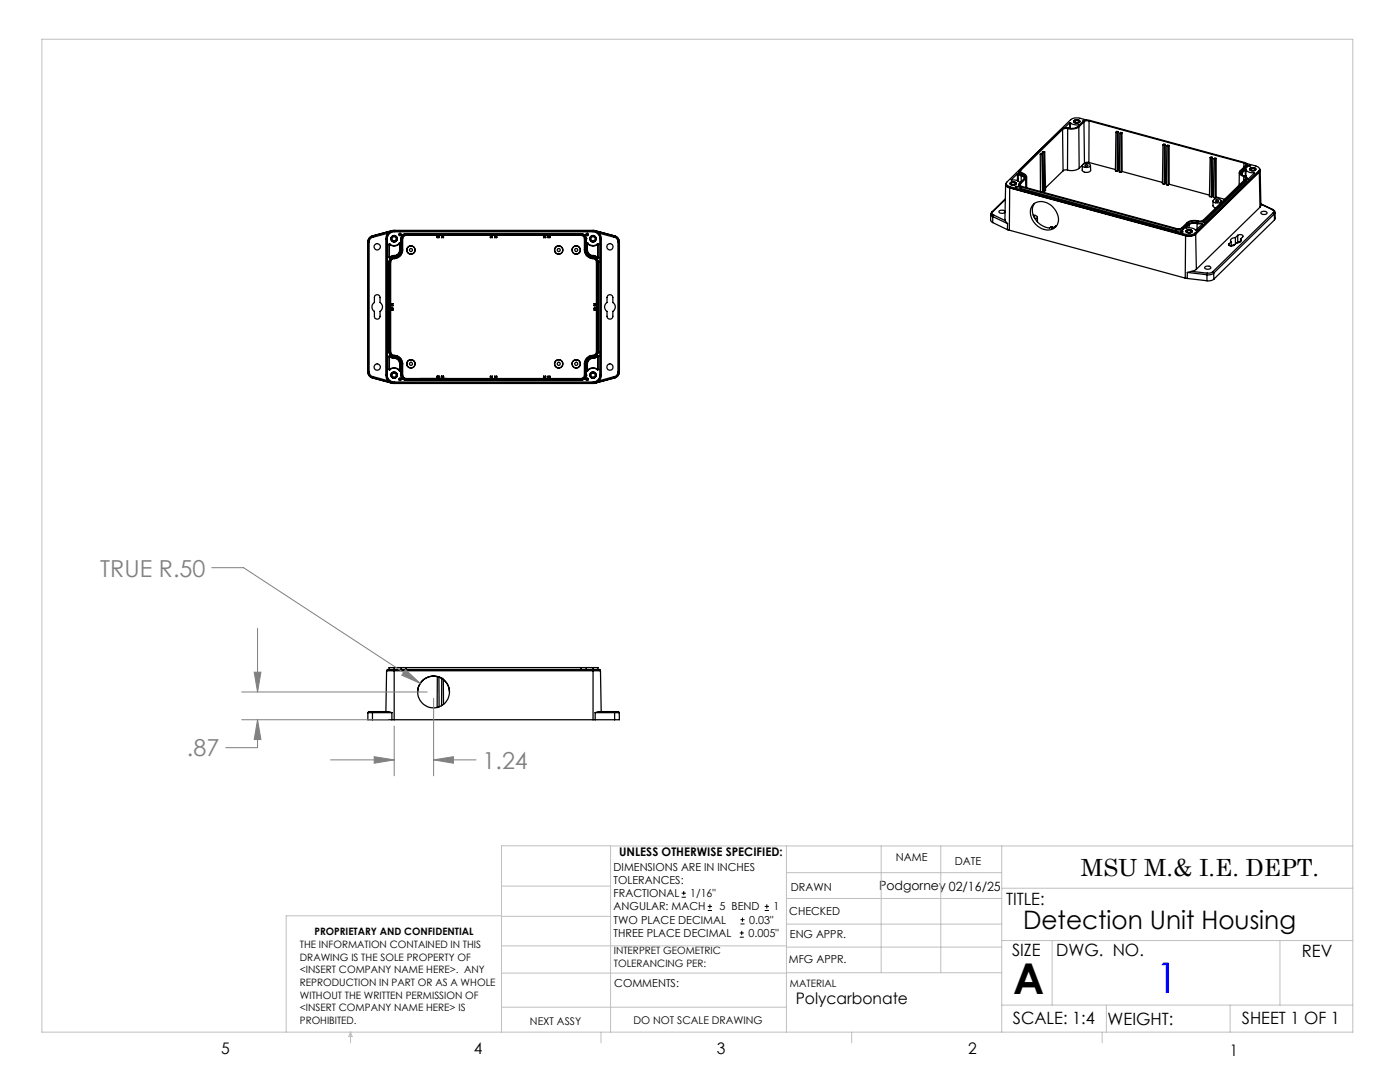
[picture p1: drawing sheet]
<svg xmlns="http://www.w3.org/2000/svg" width="279mm" height="216mm" viewBox="0 0 279 216" stroke-linecap="round" stroke-linejoin="round" font-family="sans-serif">
<g fill="none" stroke="#000" stroke-width=".25">
<path d="M200.6 39.7l-2.7 2.6M200.6 39.8l-2.5 2.5M200.7 36.8l-.1 7.2M200.8 36.5a.65 .65 0 0 0 .1 .7 .65 .65 0 0 0 .6 .3M200.8 36.6l.2 .6 .5 .3M201.5 37.5l35.1 9.6M201.5 37.5l-.1 8.4M201.5 37.5l35.2 9.5M201.5 37.3l35.2 9.5M201.5 37.3v.2M201.7 36.4l.6-.1 .5 .2a.67 .67 0 0 1-.6 .4 .67 .67 0 0 1-.6-.4zM201.8 35.9h.1a1.78 1.78 0 0 1 1.7 .6"/>
<path d="M201.8 36.5a.42 .42 0 0 1 .5-.1 .42 .42 0 0 1 .3 .3 .42 .42 0 0 1-.5 .2 .42 .42 0 0 1-.3-.4zM201.8 35.9h.1M203.1 34.7h.1M203.1 35.8h.1M203.1 34.7l-1.3 1.2M203.1 34.7v1.4M203.2 34.7l.6 .4M203.2 34.7v1.5M203.3 36.9v.5l.5 .2M203.3 34.2l.1 .5 .5 .3M203.6 36.5h.1M203.7 36.7v.3"/>
<path d="M203.7 34a.33 .33 0 0 0 0 .4 .33 .33 0 0 0 .3 .1 .71 .71 0 0 1 .7 .4 .71 .71 0 0 1 0 .8M203.7 34v.4M203.8 35.1l.5 .2 .1 .4M203.8 35.1v1.2M203.8 37.6l30.9 8.4M203.8 37.3l30.9 8.4M203.8 37.3v.3M203.9 35l.6 .2 .1 .3M203.9 34.6a.59 .59 0 0 1 .6 .3 .59 .59 0 0 1 0 .7l-1.1 1a.45 .45 0 0 0 0 .5 .45 .45 0 0 0 .4 .2M203.9 34.6v.4M204.7 35.7l-1 1M204.7 35.7v1.7"/>
<path d="M204.9 35.3v2.2M207.6 30.8v7.4M207.6 30.8h.3M207.9 30.8l.2 7.5M208 30.3v.4M208 30.3l.4 .1M208.1 30.7l-.3-.1-.2 .2M208.1 30.7l-.2 .1M208.1 30.7l.1 7.7M208.2 38.1l.3 .1M208.4 30.4l.1 7.8M208.5 30.3l.2 7.7-.2 .2"/>
<path d="M208.5 30.3h-.5M208.5 30.3l-.1 .1M212.1 25.8l-8.4 8.2M212.1 25.8l.1 8.3M212.2 34.1l-3.6 3.4M213 33.9h-.5l-.3 .2M213.1 25.6h-.4l-.6 .2M213.1 25.6l-.1 8.3M213.5 24.5h.1M213.5 24.5l-1.1 1M213.5 24.5v1.1M213.6 24.5a1.95 1.95 0 0 0 1.8 .4"/>
<path d="M213.6 24.5v1.1M214.3 24.1a.74 .74 0 0 1 1.2 .2 .78 .78 0 0 1-1.2-.1zM214.5 24.1a.41 .41 0 0 1 .5-.1 .41 .41 0 0 1 .3 .3 .41 .41 0 0 1-.5 .2 .41 .41 0 0 1-.3-.4zM215.3 25.3a2.62 2.62 0 0 1-2.2 .3M215.3 25.3l.1 8.3M215.4 33.6a2.73 2.73 0 0 1-2.4 .3M215.4 24.9h.1M216 33v1a1.04 1.04 0 0 0 1.7 0l-.1-1M216 32.9l-.6 .7M216.1 32.8a.98 .98 0 0 1 1.5 .3 1.09 1.09 0 0 1-1.6 0zM216.3 24.3l-1 1M216.3 24.3l.1 8.3"/>
<path d="M216.4 32.6l-.1 .1M216.5 24h-.3l-.1 .2M216.9 24l-1.4-.4a2.06 2.06 0 0 0-1.8 .3l-12.8 12.5v.4l.6 .5M217.3 32.4h-.5l-.4 .2M217.3 32.4l5.3 1.4M217.3 24.1h-.5l-.5 .2M217.3 24.1l30.9 8.4M217.3 24.1v8.3M222.7 26.4l-.1 7.7 .4 .1M222.7 26.4l.3 .1M223 26.5v7.7M223.2 34l-.2 .2"/>
<path d="M223.2 34h.2M223.2 26.3l-.3-.1-.2 .2M223.2 26.3v7.7M223.2 26.3l-.2 .2M223.5 26.6l-.1 7.7 .3 .1M223.5 26.6l.3 .1M223.8 26.7l-.1 7.7M223.9 26.5v7.7M223.9 26.5l-.2-.1-.2 .2M223.9 26.5l-.1 .2M223.9 34.2l-.2 .2M223.9 34.2l8.1 2.2"/>
<path d="M232.1 28.9l-.1 7.8 .3 .1M232.1 28.9l.3 .1M232.4 29l-.1 7.8M232.6 36.5l-.3 .3M232.6 36.5l.2 .1M232.6 28.8h-.3l-.2 .1M232.6 28.8v7.7M232.6 28.8l-.2 .2M232.9 29.1l-.1 7.8 .3 .1M232.9 29.1l.3 .1M233.2 29.2l-.1 7.8M233.3 36.8l8.1 2.1"/>
<path d="M233.3 36.8l-.2 .2M233.3 29v7.8M233.3 29h-.3l-.1 .1M233.3 29l-.1 .2M241.5 31.5l-.1 7.7 .4 .1M241.5 31.5h.3M241.8 31.5v7.8M241.9 31.4l.1 7.7M241.9 31.4l-.2-.1-.2 .2M241.9 31.4l-.1 .1M242 39.1l-.2 .2M242 39.1l.1 .1"/>
<path d="M242.2 39.9a.99 .99 0 0 1 1.5 .2 1.05 1.05 0 0 1-1.6 0zM242.3 31.7l-.2 7.7 .4 .1M242.3 31.7l.2 .1M242.5 31.8v7.7M242.7 39.3l-.2 .2M242.7 39.3l1.7 .5M242.7 31.6v7.7M242.7 31.6l-.2-.1-.2 .2M242.7 31.6l-.2 .2M247.3 34.5v2.4M247.8 34.5l-.2 .1M247.8 34.1a.66 .66 0 0 0 0 .8 .66 .66 0 0 0 .7 .2l.3 .3-.1 .4"/>
<path d="M247.8 34.1v.4M247.9 34.5l-.1 .3M247.9 34.5v.4M248.2 35.2a.34 .34 0 0 1 .3 .2 .34 .34 0 0 1 0 .3l-8.4 8.3-.7 .1a2.92 2.92 0 0 0-2.5 .3l-1.2 1.2h-.7l-31-8.4a.33 .33 0 0 1-.4-.1 .33 .33 0 0 1 .1-.4M248.2 35.2v.9M248.2 32.5a.34 .34 0 0 1 .4 .2 .34 .34 0 0 1 0 .4l-1.3 1.3 .2 .5 .7 .3M248.2 32.5v.9M248.5 33.9h.2M248.5 35h.1M248.5 33.9l-.6 .6M248.5 33.9v1.3M248.6 35v.2"/>
<path d="M248.7 33.9a1.64 1.64 0 0 0 1.6 .6M248.7 33.9l-.1 1.1M248.7 36.1l-8.4 8.2M248.7 35.8l-8.4 8.2M248.7 35.8v.3M248.8 32.6l2.3 .7 .3 .4-.2 .4M248.8 33.1a.44 .44 0 0 0 0-.5 .44 .44 0 0 0-.4-.2l-30.9-8.4a1.65 1.65 0 0 0-1.4 .2l-1 1.1a3.3 3.3 0 0 1-2.5 .2l-.8 .3-8.3 8.1a.45 .45 0 0 0 0 .5 .45 .45 0 0 0 .4 .2M248.8 33.4l-1 1.1M248.8 33.1l-1 1M248.8 33.1v.3M248.8 35.6l-.1 .5M248.9 32.9l-.1 .5"/>
<path d="M249.4 33.7a.72 .72 0 0 1 1.2 .1 .81 .81 0 0 1-1.2 0zM249.6 33.7a.42 .42 0 0 1 .5-.2 .42 .42 0 0 1 .3 .4 .42 .42 0 0 1-.5 .1 .42 .42 0 0 1-.3-.3zM250.3 34.5l-1.2 1.2-.3-.2M250.3 34.5v.1M251.2 34.3l-12.7 12.4M251.2 34.1l-12.7 12.4M251.2 34.1v.2M251.3 34.3l-12.7 12.4M251.3 34.3l.2 7M251.4 33.7l.1 .3-.2 .3M251.4 33.8l-.2 .5M251.5 34l.1 7-.1 .3"/>
<path d="M73.4 48.3h.3M73.4 48.3h.1M73.4 48.3v25.9M73.7 48.3v25.9M74.3 47.1l.1 .2M74.3 47.1a1.28 1.28 0 0 0-.9 1.2M74.3 47.1a1.25 1.25 0 0 0-.9 1.2M74.3 47.1h.1M74.4 47.3a1.01 1.01 0 0 0-.7 1M74.8 59l.4-.2 .5 .2 .1 .4v1a1.03 1.03 0 0 1 0 1.7v1a.56 .56 0 0 1-.5 .6 .56 .56 0 0 1-.6-.6v-1a1.03 1.03 0 0 1 0-1.7zM77 47.6h.2M77 47.6v27.3"/>
<path d="M77.2 47.6v27.3M77.5 46.5l-.4 .5-.1 .6M77.5 46.5l-3.1 .8M77.6 52.3h.1M77.6 51.4h.2M77.6 48.8v2.6M77.6 52.3v17.9M77.6 48.8h.1M77.6 51.4h.1M77.7 46.7l.4-.3 .6-.2h39.7a1.45 1.45 0 0 1 1.3 1.4v27.3a1.45 1.45 0 0 1-1.3 1.3h-39.7a1.38 1.38 0 0 1-1.4-1.3v-27.5zM77.7 48.8v.1M77.7 51.4h.1"/>
<path d="M77.7 51.2v.2M77.7 51.2l.1 .1M77.7 48.9v2.3M77.8 48.7l-.1 .1M77.8 48.7v.2M77.8 48.7l-.2 .1M77.8 51.4h.1M77.8 48.7h.1M77.8 48.9h-.1M77.8 51.3v.1M77.9 52.3v17.9M77.9 52.3h.1"/>
<path d="M78 52.3l-.1 8.3h.5M78.2 46l-.7 .5M78.2 46h.1M78.2 46l-3.9 1.1M78.7 51.3a.97 .97 0 0 0-1.1 1M78.7 51.5a.73 .73 0 0 0-.8 .8M78.7 51.3h.1M78.7 51.6a.66 .66 0 0 0-.7 .7M78.7 51l-.5 .2-.4 .2M78.7 51l-.9 .3M78.7 46h-.5M78.7 46.1a1.45 1.45 0 0 0-1.5 1.5"/>
<path d="M78.7 46v.1M78.7 51h.1M78.7 51.5v.1M78.7 46h39.7M78.7 46.1h39.7M79.7 48.7a1.43 1.43 0 0 1-1.9 .2M79.7 48.7l.1 .1M79.7 48.5l.1 .1M79.7 48.5a1.33 1.33 0 0 1-1.9 .2M79.7 48.5h.1M79.7 48.5v.2M79.8 49.9a1.08 1.08 0 0 1-1.1 1.1"/>
<path d="M79.8 49.9h.1M79.8 48.8v1.1M79.8 49.9a1.14 1.14 0 0 1-1.1 1.1M79.8 48.6h.1M79.8 48.6v.2M79.8 48.6v1.3M80 47.6h.1M80 49.9a1.38 1.38 0 0 1-1.3 1.4M80 49.9h.1M80 47.6v2.3M80.3 49.9a1.63 1.63 0 0 1-1.6 1.6M80.3 47.6v2.3"/>
<path d="M80.3 47.6h.1M80.3 49.9h.1M80.4 49.9a1.75 1.75 0 0 1-1.7 1.7M80.4 47.6v2.3M81 46.6h.1M81 46.6a.96 .96 0 0 0-1 1M81 46.9a.72 .72 0 0 0-.7 .7M81 47a.73 .73 0 0 0-.6 .6M81 46.6h35M81 46.9h35M81 47l6.3-.1-.1 .5M81 46.9v.1"/>
<path d="M87.2 47.4l.1-.1h.3v.1M87.2 47.4h.4M88.1 47l-.5-.1v.5M88.1 47l.1 .3M88.1 47v.4M88.1 47.4h.4M88.2 47.3h.3M88.2 47.3l-.1 .1M88.5 47.3v.1M88.5 47h9.4M88.5 47v.3M88.5 47v.4"/>
<path d="M97.9 47v-.1v.4M97.9 47v.4M97.9 47.4h.3M97.9 47.3h.3M97.9 47.3v.1M98.2 47.3v.1M98.2 47h.5M98.2 47v.3M98.2 47v.4M98.7 47l.1 .3M98.7 47v.4M98.7 47.4h.4"/>
<path d="M98.8 47.3h.3M98.8 47.3l-.1 .1M99.1 47.3v.1M99.1 47h9.4M99.1 47v.3M99.1 47v.4M108.5 47v-.1v.4M108.5 47v.4M108.5 47.4h.4M108.5 47.3h.3M108.5 47.3v.1M108.8 47.3l.1 .1"/>
<path d="M108.9 47h.5M108.9 47l-.1-.1v.4M108.9 47v.4M109.4 47v-.1v.4M109.4 47v.4M109.4 47.4h.3M109.4 47.3h.3M109.4 47.3v.1M109.7 47.3v.1M109.7 47h6.3M109.7 47v.3M109.7 47v.4"/>
<path d="M116 46.6h.1M116 46.6a1.02 1.02 0 0 1 1 1M116 46.9a.78 .78 0 0 1 .7 .7M116 47a.66 .66 0 0 1 .6 .6M116 46.9v.1M116.6 49.9a1.75 1.75 0 0 0 1.8 1.7M116.6 47.6h.1M116.6 49.9h.1M116.6 47.6v2.3M116.7 49.9a1.57 1.57 0 0 0 1.7 1.6M116.7 47.6v2.3M117 47.6h.1"/>
<path d="M117 49.9a1.33 1.33 0 0 0 1.4 1.4M117 49.9h.1M117 47.6v2.3M117.2 49.9a1.15 1.15 0 0 0 1.2 1.1M117.2 49.9h.1M117.2 48.6v1.3M117.2 48.6h.1M117.2 48.6v.2M117.2 48.8v1.1M117.3 48.5a1.36 1.36 0 0 0 1.9 .2M117.3 48.5l-.1 .1M117.3 48.5h.1"/>
<path d="M117.3 48.5l.1 .2M117.4 48.7a1.39 1.39 0 0 0 1.8 .2M117.4 48.7l-.2 .1M118.4 51.3a.97 .97 0 0 1 .9 1M118.4 51.5a.73 .73 0 0 1 .7 .8M118.4 51.3h.1M118.4 51.6a.66 .66 0 0 1 .6 .7M118.4 51l.8 .4M118.4 51l.8 .3M118.4 46.1a1.45 1.45 0 0 1 1.4 1.5M118.4 46h.4M118.4 46v.1"/>
<path d="M118.4 51h.1M118.4 51.5v.1M118.8 46h.1M118.8 46l.8 .5M118.8 46l3.9 1.1M119 52.3h.1M119 52.3l.1 8.3h-.5M119.1 52.3v17.9M119.2 48.9h.1M119.2 51.3v.1M119.2 48.7l.1 .1M119.2 51.4h.1"/>
<path d="M119.2 48.7h.1M119.2 48.7v.2M119.3 51.2v.2M119.3 51.2l-.1 .1M119.3 48.9v2.3M119.3 52.3h.1M119.3 51.4h-.1M119.3 48.8h.1M119.3 48.8v.1M119.3 51.4h.1M119.3 48.8v2.6M119.3 52.3v17.9"/>
<path d="M119.6 46.5l.3 .7 .1 .4M119.6 46.5l3 .8M119.8 47.6h.2M119.8 47.6v27.3M120 47.6v27.3M121.3 59l.3-.2 .6 .2 .1 .4v1a1.03 1.03 0 0 1 0 1.7v1a.58 .58 0 0 1-.6 .6 .58 .58 0 0 1-.6-.6v-1a1.03 1.03 0 0 1 0-1.7v-1zM122.6 47.3a1.01 1.01 0 0 1 .7 1M122.7 47.1l-.1 .2M122.7 47.1a1.17 1.17 0 0 1 .9 1.2M122.7 47.1a1.34 1.34 0 0 1 .9 1.2M122.7 47.1h.1M123.3 48.3h.3"/>
<path d="M123.3 48.3v25.9M123.6 48.3v25.9M123.6 48.3h.1M197.7 42.8v1.2l.4 .4M197.7 42.8l.4 .4M197.9 42.3l-.2 .5M198.1 42.3a.38 .38 0 0 0 .2 .6M198.1 42.3h-.2M198.1 43.2l3 1.4M198.1 43.2v1.2M198.1 44.4l2.9 1.4M198.3 42.9l-.2 .3"/>
<path d="M198.3 42.9l2.3 1.1M199.4 42.1a.66 .66 0 0 1 1.2 .3 .76 .76 0 0 1-1.2-.2zM200.6 44l.5 .6M201 45.8l.4 .1M201.1 44.6l-.1 1.2M201.4 45.9l35.1 9.6M206.1 40.9a2.76 2.76 0 0 1 4.1 .5 2.76 2.76 0 0 1 .3 4.1 3.3 3.3 0 0 1-4.8-2.5 2.42 2.42 0 0 1 .4-2.1zM206.2 42.9l.8 .3v.3l-.4 .2M206.3 43.2h.1M206.4 43.2l.1 .1-.1 .2M206.4 40.6a3.5 3.5 0 0 0 3.1 4.9l.2-.2h.3M207 43.4v.9"/>
<path d="M210 45.3v.2M210.6 45.3l.2-.2zM210.8 45.1l-1 .4 .2-.2M234.7 45.7v.3M235.7 46.2a.23 .23 0 0 1 .2-.1 .23 .23 0 0 1 .2 .2l-.4 .1zM236.1 45.8a1.6 1.6 0 0 1-1.4 .2M236.1 45.5a1.6 1.6 0 0 1-1.4 .2M236.1 45.5v.3M236.5 55.5l.4 .1M236.6 47.1l-.1 8.4M236.7 45.4v.1M236.7 46.8v.2"/>
<path d="M236.8 46a.67 .67 0 0 1 1.1 .3 .78 .78 0 0 1-1.2-.2zM236.9 46.1a.42 .42 0 0 1 .4-.2 .42 .42 0 0 1 .4 .3l-.6 .2zM236.9 55.6l4 .4M237 54.4l-.1 1.2M237 54.4l3.9 .4M237.1 44.8l-1 1M237.1 44.5l-1 1M237.1 44.5v.3M237.3 44.8l-.6 .6M237.3 44.8v.6M237.8 54.2l-.8 .2M237.8 54.2l3.1 .3"/>
<path d="M238.5 46.7a2.01 2.01 0 0 1-1.8 .3M238.5 46.5a2.01 2.01 0 0 1-1.8 .3M238.5 46.5v.2M238.6 46.7a2.54 2.54 0 0 1-2 .4M238.6 46.7l.2 7M238.8 53.7l-1 .5M238.9 44.6h1M238.9 44.6a1.97 1.97 0 0 0-1.6 .2M238.9 44.6v1.1M239 44.5a2.06 2.06 0 0 0-1.9 .3M239 44.2a2.06 2.06 0 0 0-1.9 .3M239 44.2v.3"/>
<path d="M239.9 44.6l.1 .1-1.4 1.2a2.6 2.6 0 0 0-1.9-.4v-.1M239.9 44.6v.2M240.3 44.3a1.54 1.54 0 0 1-1.3 .2M240.3 44a1.46 1.46 0 0 1-1.3 .2M240.3 44v.3M240.5 53.2a.63 .63 0 0 1 .7-.1 .63 .63 0 0 1 .4 .5 .74 .74 0 0 1-1.2-.3zM240.9 54.8v1.2M240.9 54.5v.3M242 54.3l-.6 .2h-.5M242 54.3l.2 .2M242.1 40.1v1l.5 .4M242.2 54.5l-.4 .3h-.9"/>
<path d="M242.2 54.5l.1 1.2M242.3 55.7l-.5 .3h-.9M242.6 40a.3 .3 0 0 1 .4-.1 .3 .3 0 0 1 .2 .3 .31 .31 0 0 1-.3 .1 .31 .31 0 0 1-.3-.3zM243.7 40.1v.3M245.3 48.7v.2M245.7 48.2v.9l.7-.3M245.7 48.2l-.4 .5M246.6 47.4l-.9 .3-.1 .2 .1 .3M246.6 47.4v1.3M247 47l.6-.2 .5 .2-.5 .7M247 47l-.4 .4M247 47v1.4"/>
<path d="M247 48.4l-.1 .1M247.6 47.7l.1 .4-.5 .3a1.29 1.29 0 0 0-1.1 .6l-.6 .1-.3-.2 .1-.2M247.6 48.2l-.6 .2M247.6 47.7v.5M251.5 41.3l-12.7 12.4M251.6 40.7l2.4 1.1M251.6 40.7l2.3 1.1M251.7 42.3a.67 .67 0 0 1 1.1 .3 .74 .74 0 0 1-1.2-.2zM253.9 41.8a.35 .35 0 0 1 .3 .3 .35 .35 0 0 1-.1 .3M254 41.8l.4 .4 .1 .2M254 41.8h-.1M254.1 42.4l.2 .3"/>
<path d="M254.1 42.4l-12.1 11.9M254.3 42.7l-12.1 11.8M254.3 42.7l.1 1.2M254.4 43.9l-12.1 11.8M254.5 42.4v1.3l-.1 .2M254.5 42.4l-.2 .3M73.4 74.2h.3M73.4 74.2a1.28 1.28 0 0 0 .9 1.2M73.4 74.2h.1M73.4 74.2a1.25 1.25 0 0 0 .9 1.2M73.7 74.2a1.01 1.01 0 0 0 .7 .9M74.3 75.4l3.9 1"/>
<path d="M74.3 75.4h.1M74.4 75.1l-.1 .3M74.4 75.1l3.1 .9M77 74.9l.1 .6 .4 .5M77 74.9h.2M77.2 74.9a1.45 1.45 0 0 0 1.5 1.4M77.5 76l.7 .4M77.6 70.2a.97 .97 0 0 0 1.1 1M77.6 70.2h.1M77.6 73.7l.2 .1M77.6 71.1v2.6M77.6 71.1h.1"/>
<path d="M77.6 73.7h.1M77.7 71.1v.2M77.7 73.7l.1 .1M77.7 73.6v.1M77.7 73.6l.1 .1M77.7 71.3v2.3M77.8 73.8h.1M77.8 71l-.2 .1M77.8 73.8a1.33 1.33 0 0 1 1.9 .2M77.8 71l.4 .3 .5 .1M77.8 71h.1M77.8 71l-.1 .1"/>
<path d="M77.8 71v.2M77.8 71.2l.9 .3M77.8 73.7a1.48 1.48 0 0 1 1.9 .1M77.8 71.2l-.1 .1M77.8 73.7v.1M77.9 70.2a.73 .73 0 0 0 .8 .8M77.9 70.2h.1M78 70.2a.73 .73 0 0 0 .7 .7M78 61v.5M78 61.9v8.3M78 61.5h.3M78 61h.4"/>
<path d="M78 61.5h.4M78 61.9h.4M78.2 76.4h.1M78.2 76.4l.5 .1M78.3 61.8l-.3 .1M78.3 61h-.3M78.3 61h.1M78.3 61.5v.3M78.3 61.8l.1 .1M78.4 60.6v.4M78.4 61.5v.4M78.4 60.6h-.1v.4"/>
<path d="M78.4 61.5h-.1M78.7 71.2a1.38 1.38 0 0 1 1.3 1.4M78.7 71a1.69 1.69 0 0 1 1.6 1.6M78.7 71.2h.1M78.7 70.9a1.69 1.69 0 0 1 1.7 1.7M78.7 71.2a1.45 1.45 0 0 1 1.3 1.4M78.7 71.4a1.14 1.14 0 0 1 1.1 1.2M78.7 71.5a1.08 1.08 0 0 1 1.1 1.1M78.7 70.9v.1M78.7 71.4v.1M78.7 76.3v.2M78.7 76.3h39.7"/>
<path d="M78.7 76.5h39.7M79.7 73.8v.1M79.7 73.9v.1M79.8 73.7v.2M79.8 73.7l-.1 .1M79.8 72.6h.1M79.8 72.6v1.1M79.8 73.9l-.1 .1M79.8 73.9h.1M79.8 73.9h-.1M79.8 72.6v1.3M80 74.9a.96 .96 0 0 0 1 .9"/>
<path d="M80 72.6h.1M80 74.9h.1M80 72.6v2.3M80.3 74.9a.72 .72 0 0 0 .7 .7M80.3 72.6v2.3M80.3 72.6h.1M80.3 74.9h.1M80.4 74.9a.73 .73 0 0 0 .6 .6M80.4 72.6v2.3M81 75.8h.1M81 75.8h35M81 75.6h35"/>
<path d="M81 75.5v.1M81 75.5h6.2M83.4 76.4h6.3zM87.2 75.5h.1M87.2 75.5l-3.8 .1h3.9M87.2 75.1h.4M87.2 75.1l.1 .5M87.3 75.6h.1M87.3 75.2h.1M87.3 75.2h.3M87.6 75.6h.1M87.6 75.6h.6"/>
<path d="M87.6 75.2h.1M87.6 75.5h.5M87.6 75.5h.1M87.6 75.1v.5M88.1 75.1h.4M88.1 75.5h.1M88.1 75.1v.4M88.2 75.6h.1M88.2 75.2h.1M88.2 75.2v.4M88.2 75.2h.3M88.5 75.6h.1"/>
<path d="M88.5 75.2h-.3M88.5 75.2v.4M88.5 75.5l1.2 .1h-1.2M88.5 75.5h.1M88.5 75.5h9.4M88.5 75.1v.4M97.9 75.1v.4M97.9 75.1h.3M97.9 75.1v.1M97.9 75.2v.3M97.9 75.2h.3M98.2 75.2v.3"/>
<path d="M98.2 75.5h.5M98.2 75.1v.4M98.2 75.1v.1M98.7 75.1v.4M98.7 75.1l.1 .1M98.7 75.1h.4M98.8 75.2l-.1 .3M98.8 75.2h.3M99.1 75.2v.3M99.1 75.5h9.4M99.1 75.1v.4M99.1 75.1v.1"/>
<path d="M108.5 75.1v.4M108.5 75.1h.4M108.5 75.1v.1M108.5 75.2v.3M108.5 75.2h.3M108.8 75.2l.1 .3M108.9 75.5h.5M108.9 75.1v.4M108.9 75.1l-.1 .1M109.4 75.1v.4M109.4 75.1v.1M109.4 75.1h.3"/>
<path d="M109.4 75.2v.3M109.4 75.2h.3M109.7 75.2v.3M109.7 75.5h6.3M109.7 75.1v.4M109.7 75.1v.1M116 75.8h.1M116 75.5v.1M116.6 74.9a.66 .66 0 0 1-.6 .6M116.6 72.6v2.3M116.6 72.6h.1M116.6 74.9h.1"/>
<path d="M116.7 74.9a.78 .78 0 0 1-.7 .7M116.7 72.6v2.3M117 74.9a1.02 1.02 0 0 1-1 .9M117 72.6h.1M117 74.9h.1M117 72.6v2.3M117.2 73.9l.1 .1M117.2 72.6h.1M117.2 72.6v1.3M117.2 73.9h.1M117.2 73.7v.2M117.2 73.7l.2 .1"/>
<path d="M117.2 72.6v1.1M117.3 73.9v.1M117.4 73.8l-.1 .1M118.4 71.2a1.33 1.33 0 0 0-1.4 1.4M118.4 71a1.63 1.63 0 0 0-1.7 1.6M118.4 71.2h.1M118.4 70.9a1.69 1.69 0 0 0-1.8 1.7M118.4 71.2a1.38 1.38 0 0 0-1.4 1.4M118.4 71.4a1.15 1.15 0 0 0-1.2 1.2M118.4 71.5a1.15 1.15 0 0 0-1.2 1.1M118.4 70.9v.1M118.4 71.4v.1"/>
<path d="M118.4 76.3v.2M118.6 60.6h.1v.4M118.6 60.6v.4M118.6 61.5v.4M118.6 61h.4M118.6 61.5h.4M118.6 61.5h.1M118.6 61.9h.4M118.7 61h.3M118.7 61.8l.3 .1M118.7 61.5v.3M118.7 61h-.1"/>
<path d="M118.7 61.8l-.1 .1M118.8 76.4h.1M118.8 76.4l-.4 .1M119 70.2a.73 .73 0 0 1-.6 .7M119 61v.5M119 61.9v8.3M119 70.2h.1M119 61.5h-.3M119.1 70.2a.72 .72 0 0 1-.7 .8M119.2 71.2l-.8 .3M119.2 73.7a1.44 1.44 0 0 0-1.8 .1M119.2 71.2l.1 .1"/>
<path d="M119.2 73.7v.1M119.2 73.8a1.36 1.36 0 0 0-1.9 .2M119.2 71l.1 .1M119.2 71l-.8 .4M119.2 71h.1M119.2 73.8h.1M119.2 71v.2M119.3 73.6v.1M119.3 73.6l-.1 .1M119.3 71.3v2.3M119.3 70.2a.96 .96 0 0 1-.9 1M119.3 70.2h.1"/>
<path d="M119.3 73.7l-.1 .1M119.3 71.1h.1M119.3 71.1v.2M119.3 73.7h.1M119.3 71.1v2.6M119.6 76l-.8 .4M119.8 74.9a1.45 1.45 0 0 1-1.4 1.4M119.8 74.9h.2M120 74.9l-.1 .4-.3 .7M122.6 75.1l.1 .3M122.6 75.1l-3 .9M122.7 75.4l-3.9 1"/>
<path d="M122.7 75.4h.1M123.3 74.2a1.01 1.01 0 0 1-.7 .9M123.3 74.2h.3M123.6 74.2a1.17 1.17 0 0 1-.9 1.2M123.6 74.2h.1M123.6 74.2a1.34 1.34 0 0 1-.9 1.2M77.3 133.8v-.2h42.4v.2M78.7 133.2h1.3M78.7 133.2h-1.1v.4M78.7 133.2v10.4M80 133.2h1M80 133.2v.4"/>
<path d="M81 133.2v.4M81 133.2h35M87.3 135l.3 .1M87.3 135h.1M87.3 135a3.2 3.2 0 0 0-3.9 3.1M87.3 135l-.1 6.2M87.6 135.1l.6 .3M87.6 135.1h.1M87.6 135.1v5.9M88.2 135.4l.3 .2M88.2 135.4h.1M88.2 135.4l-.1 5.4"/>
<path d="M88.5 135.6l.8 1 .3 .8 .1 .7M88.5 135.6v4.9M116 133.2h1M116 133.2v.4M117 133.2h1.4M117 133.2v.4M118.4 133.2h.9v.4M118.4 133.2v10.4M73.4 142.2h.9M73.4 142.2v1.4h.9M74.3 142.2v1.4M74.3 143.6h3.9"/>
<path d="M74.3 142.2h3.9M74.4 142h3.2l.6 .2M74.4 142l-.1 .2M74.4 142a.78 .78 0 0 0-1 .2M77 142l.2-8.2h42.6l.2 8.2M78.2 143.6h.5M78.2 142.2v1.4M78.7 143.6h39.7M118.4 143.6h.4M118.8 143.6h3.9M118.8 142.2v1.4M118.8 142.2h3.9"/>
<path d="M122.6 142h-3.2l-.6 .2M122.6 142l.1 .2M122.6 142h.8l.2 .2M122.7 142.2h.9M122.7 142.2v1.4M123.6 142.2v1.4h-.9"/>
<circle cx="202.9" cy="37.3" r=".19"/>
<circle cx="216.9" cy="33" r=".25"/>
<circle cx="249.3" cy="33.1" r=".2"/>
<circle cx="75.3" cy="49.2" r=".62"/>
<circle cx="78.6" cy="47.6" r=".63"/>
<circle cx="78.7" cy="47.6" r=".41"/>
<circle cx="79.8" cy="46.8" r=".19"/>
<circle cx="79.8" cy="46.8" r=".23"/>
<circle cx="82" cy="49.9" r=".84"/>
<circle cx="82" cy="49.9" r=".82"/>
<circle cx="82" cy="49.9" r=".31"/>
<circle cx="111.5" cy="49.9" r=".81"/>
<circle cx="111.5" cy="49.9" r=".84"/>
<circle cx="111.5" cy="49.9" r=".31"/>
<circle cx="115" cy="49.9" r=".81"/>
<circle cx="115" cy="49.9" r=".84"/>
<circle cx="115" cy="49.9" r=".31"/>
<circle cx="117.2" cy="46.8" r=".23"/>
<circle cx="117.2" cy="46.8" r=".19"/>
<circle cx="118.4" cy="47.6" r=".63"/>
<circle cx="118.4" cy="47.6" r=".41"/>
<circle cx="121.7" cy="49.2" r=".62"/>
<circle cx="75.3" cy="73.2" r=".63"/>
<circle cx="78.6" cy="74.9" r=".63"/>
<circle cx="78.7" cy="74.8" r=".41"/>
<circle cx="79.8" cy="75.7" r=".2"/>
<circle cx="79.8" cy="75.7" r=".23"/>
<circle cx="82" cy="72.6" r=".85"/>
<circle cx="82" cy="72.6" r=".82"/>
<circle cx="82" cy="72.6" r=".31"/>
<circle cx="111.5" cy="72.6" r=".81"/>
<circle cx="111.5" cy="72.6" r=".85"/>
<circle cx="111.5" cy="72.6" r=".31"/>
<circle cx="115" cy="72.6" r=".85"/>
<circle cx="115" cy="72.6" r=".81"/>
<circle cx="115" cy="72.6" r=".31"/>
<circle cx="117.2" cy="75.7" r=".2"/>
<circle cx="117.2" cy="75.7" r=".23"/>
<circle cx="118.4" cy="74.9" r=".63"/>
<circle cx="118.4" cy="74.8" r=".41"/>
<circle cx="121.7" cy="73.2" r=".63"/>
<circle cx="86.5" cy="138.1" r="3.2"/>
</g>
<g fill="none" stroke="#000" stroke-width=".2">
<path d="M136 179h.9M136 178.2h.9M136.5 177.8v.8M141.3 181.7h.8M141.3 180.9h.8M141.7 180.4v.9M147.6 187h.8M147.6 186.2h.8M147.8 184.4h.8M147.8 183.5h.8M148 185.7v.9M148.2 183.1v.8"/>
<path d="M152.6 181.7h.9M152.6 180.9h.9M153 180.4v.9"/>
</g>
<g fill="none" stroke="#808080" stroke-width=".2">
<path d="M42.3 113.3h6.3l35.3 23M48.2 138.1h37.1M50.7 134.1h1.4l-.7 4zM51.4 125.4v12.7M80.9 133.6l3 2.7-3.7-1.6zM86.5 139.3v15.5M48.2 143.6h29.2M51.4 143.6l.7 4h-1.4zM51.4 143.6v5.6h-6.4M66 151.6h12.7M74.7 151l4 .6-4 .7zM78.7 144.9v9.9"/>
<path d="M86.5 151.6l4-.6v1.3zM86.5 151.6h8.5"/>
</g>
<g fill="none" stroke="#c0c0c0" stroke-width=".2">
<path d="M8.4 7.8h261.6v198.2h-261.6zM100.1 176.8h21.7M121.8 168.8v37.2M157 168.8v37.2M157 179.3h42.9M157 174.1h42.9M175.9 168.8v25.3M187.7 168.8v25.3M199.9 177.2h70.1M199.9 168.8v37.2M270 168.8h-169.9v37.2M100.1 194.2h56.9"/>
<path d="M100.1 188.7h56.9M100.1 182.8h21.7M100.1 182.7h-43v23.3M157 194.1h42.9M157 184.4h42.9M157 189h42.9M199.9 187.7h70.1M210 187.7v12.9M255.4 187.7v12.9M70 206v2.1M70 206l.3 .8h-.7zM100.1 201h56.9"/>
<path d="M119.9 206v2.1M170 206v2.1M199.9 200.6h70.1M220 206v2.1M220.8 200.6v5.4M245.5 200.6v5.4"/>
</g>
<path d="M80.9 133.6l-.7 1.1 3.7 1.6zM50.7 134.1h1.4l-.7 4zM51.4 143.6l.7 4h-1.4zM86.5 151.6l4-.6v1.3zM74.7 151l4 .6-4 .7z" fill="#808080"/>
<text font-size="8.5" x="202.2" y="198.3">A</text>
<text font-size="8.5" fill="#00f" x="230.8" y="198.1">1</text>
<text font-size="5.1" x="204.2" y="185.4">Detection Unit Housing</text>
<g font-size="4.7" fill="#808080">
<text x="20" y="115">TRUE R.50</text>
<text x="37.3" y="150.9">.87</text>
<text x="96.3" y="153.4">1.24</text>
</g>
<text font-size="4.7" x="215.7" y="174.7">MSU M.&amp; I.E. DEPT.</text>
<g font-size="3.4">
<text x="200.8" y="180.5">TITLE:</text>
<text x="202" y="190.8">SIZE</text>
<text x="210.8" y="190.9">DWG. NO.</text>
<text x="259.8" y="191">REV</text>
<text x="202.1" y="204.4">SCALE: 1:4</text>
<text x="221" y="204.5">WEIGHT:</text>
<text x="247.8" y="204.4">SHEET 1 OF 1</text>
</g>
<g font-size="3.2">
<text x="158.8" y="200.4">Polycarbonate</text>
<text x="44.2" y="210.4">5</text>
<text x="94.6" y="210.3">4</text>
<text x="143.1" y="210.4">3</text>
<text x="193.2" y="210.3">2</text>
<text x="245.4" y="210.6">1</text>
</g>
<text font-size="2.5" x="175.4" y="177.7">Podgorney 02/16/25</text>
<text font-size="2.4" x="123.6" y="170.8">UNLESS OTHERWISE SPECIFIED:</text>
<g font-size="2.2">
<text x="122.5" y="173.7">DIMENSIONS ARE IN INCHES</text>
<text x="178.8" y="171.8">NAME</text>
<text x="190.6" y="172.5">DATE</text>
<text x="122.5" y="176.4">TOLERANCES:</text>
<text x="122.5" y="179">FRACTIONAL</text>
<text x="137.8" y="179">1/16&quot;</text>
<text x="157.8" y="177.8">DRAWN</text>
<text x="122.5" y="184.3">TWO PLACE DECIMAL</text>
<text x="122.5" y="181.7">ANGULAR: MACH</text>
<text x="143.6" y="181.7">5 BEND</text>
<text x="149.5" y="184.3">0.03&quot;</text>
<text x="154.4" y="181.7">1</text>
<text x="157.5" y="182.5">CHECKED</text>
<text x="122.5" y="187">THREE PLACE DECIMAL</text>
<text x="149.4" y="187">0.005&quot;</text>
<text x="157.6" y="187.2">ENG APPR.</text>
<text x="122.6" y="197">COMMENTS:</text>
<text x="157.4" y="192.2">MFG APPR.</text>
</g>
<g font-size="2.1">
<text x="105.8" y="204.5">NEXT ASSY</text>
<text x="126.4" y="204.3">DO NOT SCALE DRAWING</text>
</g>
<g font-size="2">
<text x="59.8" y="189.2">THE INFORMATION CONTAINED IN THIS</text>
<text x="59.8" y="191.7">DRAWING IS THE SOLE PROPERTY OF</text>
<text x="62.8" y="186.5">PROPRIETARY AND CONFIDENTIAL</text>
<text x="122.5" y="190.4">INTERPRET GEOMETRIC</text>
<text x="59.8" y="194.2">&lt;INSERT COMPANY NAME HERE&gt;. ANY</text>
<text x="59.8" y="196.8">REPRODUCTION IN PART OR AS A WHOLE</text>
<text x="122.5" y="192.9">TOLERANCING PER:</text>
<text x="157.7" y="197">MATERIAL</text>
<text x="59.8" y="199.3">WITHOUT THE WRITTEN PERMISSION OF</text>
<text x="59.8" y="201.8">&lt;INSERT COMPANY NAME HERE&gt; IS</text>
<text x="59.8" y="204.3">PROHIBITED.</text>
</g>
</svg>
